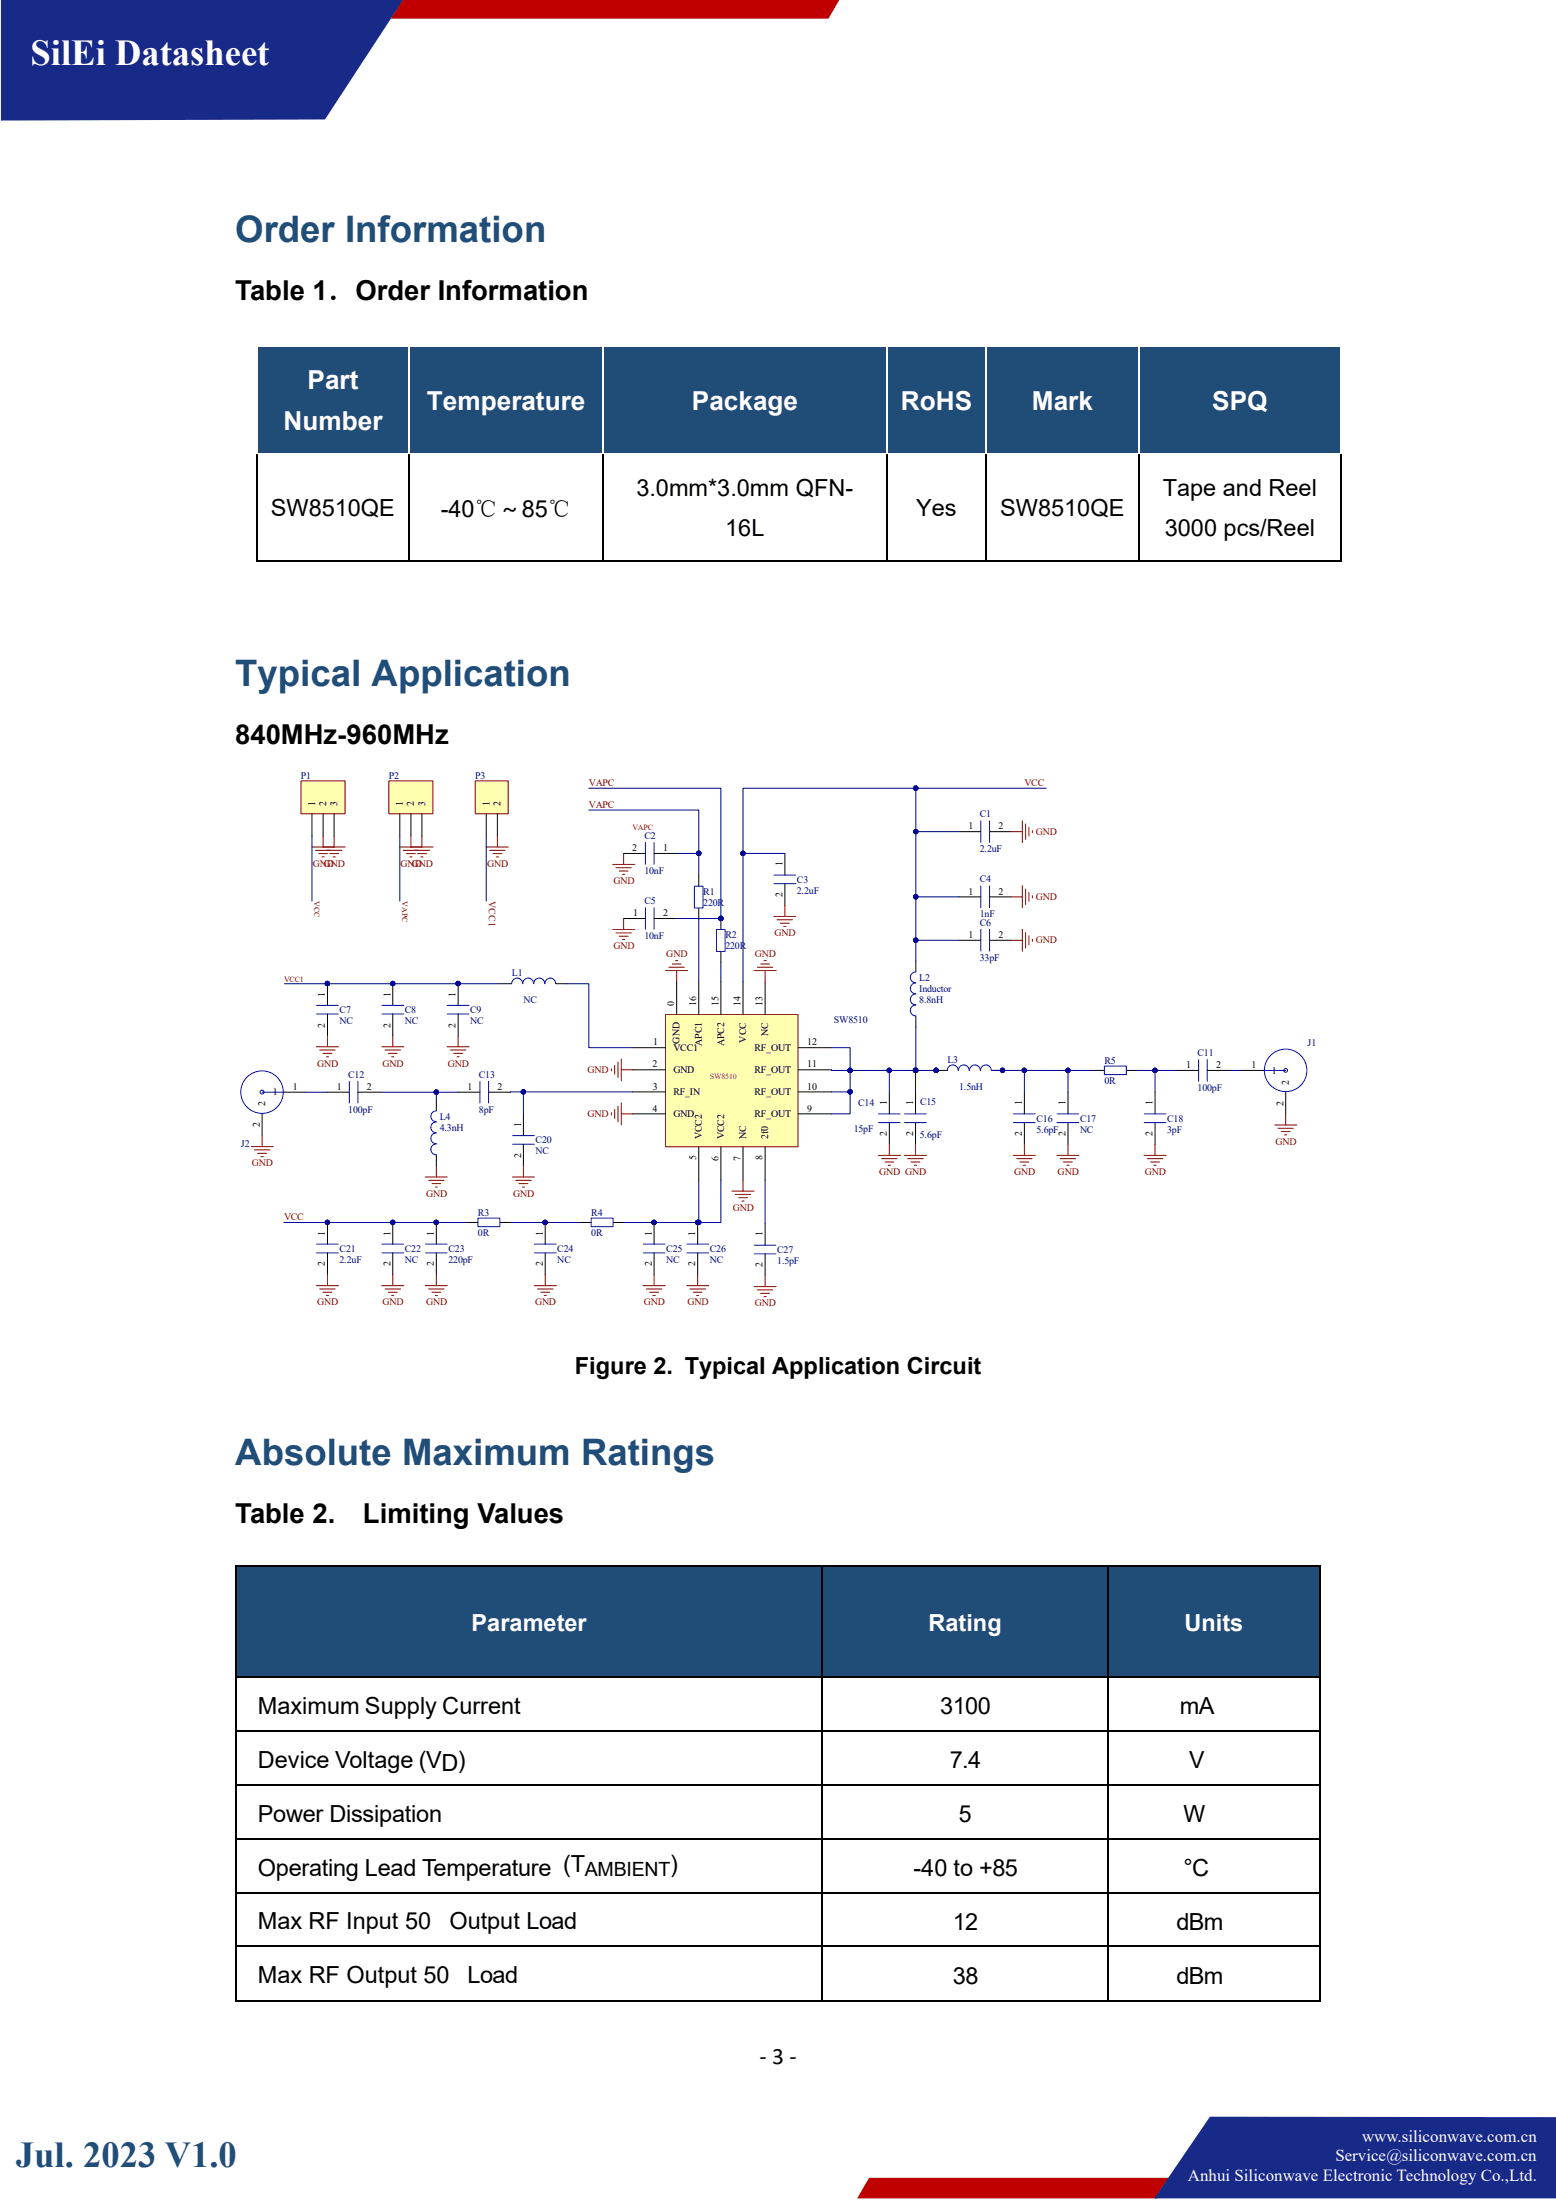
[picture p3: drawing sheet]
<svg xmlns="http://www.w3.org/2000/svg" width="210mm" height="297mm" viewBox="0 0 210 297" stroke-linecap="round" stroke-linejoin="round" font-family="sans-serif">
<g fill="#c00000">
<path d="M117.3 294h40.6l-1.7 2.8h-40.5z"/>
<path d="M54.4 0h59l-1.6 2.5h-59.1z"/>
</g>
<g fill="#172a88">
<path d="M.1 0h54.5l-10.7 16.1-43.8 .2z" fill-rule="evenodd"/>
<path d="M163.3 285.8l46.7 .1v10.9h-54.2z" fill-rule="evenodd"/>
</g>
<g fill="#1f4d78">
<path d="M32 211.5h78.9v14.8h-78.9z"/>
<path d="M33.8 215.1h75.3v7.6h-75.3z"/>
<path d="M111.1 211.5h38.3v14.8h-38.3z"/>
<path d="M112.9 215.1h34.7v7.6h-34.7z"/>
<path d="M149.6 211.5h28.4v14.8h-28.4z"/>
<path d="M151.4 215.1h24.8v7.6h-24.8z"/>
</g>
<path d="M31.8 211.3h.1v.2h-.1zM31.8 218.6h.1v.2h-.1zM110.9 218.6h.2v.2h-.2zM149.4 218.6h.2v.2h-.2zM178 211.3h.2v.2h-.2zM178 218.6h.2v.2h-.2zM178 270h.2v.2h-.2z" fill="#000"/>
<g fill="none" stroke="#000" stroke-width=".17">
<path d="M31.8 211.4h146.4M31.9 211.5v7.1M31.9 218.8v7.5M111 211.5v7.1M111 218.8v7.5M149.5 211.5v7.1M149.5 218.8v7.5M178.1 211.5v7.1M178.1 218.8v7.5M31.8 226.4h146.4M31.8 233.7h146.4M31.9 226.5v7.1"/>
<path d="M31.9 233.8v7.1M111 226.5v7.1M111 233.8v7.1M149.5 226.5v7.1M149.5 233.8v7.1M178.1 226.5v7.1M178.1 233.8v7.1M31.8 241h146.4M31.8 248.2h146.4M31.8 255.5h146.4M31.9 241v7.2M31.9 248.3v7.1"/>
<path d="M31.9 255.6v7.1M111 241v7.2M111 248.3v7.1M111 255.6v7.1M149.5 241v7.2M149.5 248.3v7.1M149.5 255.6v7.1M178.1 241v7.2M178.1 248.3v7.1M178.1 255.6v7.1M31.8 262.8h146.4M31.8 270.1h79.1"/>
<path d="M31.9 262.9v7.3M111 262.9v7.3M111.1 270.1h38.3M149.5 262.9v7.3M149.6 270.1h28.4M178.1 262.9v7.3"/>
</g>
<path d="M35.4 150.4v2.9M38.3 147.5h3M167.6 144.5h3M173.5 147.5v2.9" fill="none" stroke="#000" stroke-width=".13"/>
<g fill="none" stroke="#00f" stroke-width=".13">
<path d="M35.4 147.5h2.9M170.6 144.5h2.9"/>
<circle cx="35.4" cy="147.5" r="2.87"/>
<circle cx="35.4" cy="147.5" r=".26"/>
<circle cx="173.5" cy="144.5" r="2.87"/>
<circle cx="173.5" cy="144.5" r=".26"/>
</g>
<path d="M33.9 154.8h3M34.3 155.3h2.1M34.8 155.7h1.2M35.2 156.2h.3M35.4 153.3v1.5M172 151.9h3M172.5 152.3h2M172.9 152.8h1.2M173.4 153.2h.3M173.5 150.4v1.5" fill="none" stroke="#800000" stroke-width=".13"/>
<path d="M52.5 105.4h5.9v4.5h-5.9z" fill-rule="evenodd" fill="#ffffb0" stroke="#800000" stroke-width=".13"/>
<g fill="none" stroke="#000" stroke-width=".13">
<path d="M54 109.9v3M55.5 109.9v3M56.9 109.9v3M84.2 115.2h2.9M88.3 115.2h2.9M105.9 115.2v3M105.9 119.3v3M129.4 112.3h3M133.5 112.3h3M53 132.8v2.9M53 136.9v2.9M84.2 124h2.9"/>
<path d="M88.3 124h2.9M123.6 129.7v1.5M123.6 137.2v1.5M44.2 147.5h2.9M48.3 147.5h2.9M61.8 147.5h3M65.9 147.5h3M70.6 150.4v2.9M70.6 154.5v2.9M120 147.5v2.9M120 151.6v2.9M123.5 147.5v2.9"/>
<path d="M123.5 151.6v2.9M138.2 147.5v2.9M138.2 151.6v2.9M144.1 147.5v2.9M144.1 151.6v2.9M155.9 147.5v2.9M155.9 151.6v2.9M158.8 144.5h3M162.9 144.5h3"/>
</g>
<g fill="none" stroke="#00f" stroke-width=".13">
<path d="M87.1 113.7v3M88.3 113.7v3M104.4 118.2h3M104.4 119.3h3M132.4 110.8v2.9M133.5 110.8v2.9M51.5 135.7h3M51.5 136.9h3M87.1 122.6v2.9M88.3 122.6v2.9M123.6 134.2a.74 .74 0 0 0-.7 .8 .74 .74 0 0 0 .7 .7 .73 .73 0 0 0-.7 .7 .73 .73 0 0 0 .7 .8M123.6 132.7a.73 .73 0 0 0-.7 .7 .73 .73 0 0 0 .7 .8"/>
<path d="M123.6 131.2a.73 .73 0 0 0-.7 .8 .73 .73 0 0 0 .7 .7M47.1 146v2.9M48.3 146v2.9M64.8 146v2.9M65.9 146v2.9M69.2 153.3h2.9M69.2 154.5h2.9M118.6 150.4h2.9M118.6 151.6h2.9M122.1 150.4h2.9M122.1 151.6h2.9M136.8 150.4h2.9"/>
<path d="M136.8 151.6h2.9M142.6 150.4h3M142.6 151.6h3M154.4 150.4h2.9M154.4 151.6h2.9M161.8 143.1v2.9M162.9 143.1v2.9"/>
</g>
<circle cx="53" cy="132.8" r=".28" fill="#000080" stroke="#000080" stroke-width=".13"/>
<g fill="none" stroke="#800000" stroke-width=".13">
<path d="M54 114.4h2.9M54.4 114.8h2.1M54.9 115.3h1.1M55.3 115.7h.3M55.5 112.9v1.5M82.7 116.7h3M83.1 117.2h2.1M83.6 117.6h1.2M84 118h.3M84.2 115.2v1.5M53 139.8v1.5M82.7 125.5h3"/>
<path d="M83.1 126h2.1M83.6 126.4h1.2M84 126.9h.3M84.2 124v1.5M104.4 123.7h3M104.9 124.2h2.1M105.3 124.7h1.2M105.8 125.1h.3M105.9 122.3v1.4M51.5 141.3h3M52 141.8h2.1M52.4 142.2h1.2"/>
<path d="M52.9 142.7h.2M57.4 158.9h3M57.8 159.4h2.1M58.3 159.8h1.2M58.9 157.4v1.5M69.2 158.9h2.9M69.6 159.4h2.1M70 159.8h1.2M70.6 157.4v1.5M118.5 156h3M119 156.4h2.1M119.4 156.9h1.2"/>
<path d="M119.9 157.3h.3M120 154.5v1.5M122 156h3M122.5 156.4h2.1M122.9 156.9h1.2M123.4 157.3h.3M123.5 154.5v1.5M136.7 156h3M137.2 156.4h2.1M137.6 156.9h1.2M138.1 157.3h.3M138.2 154.5v1.5"/>
<path d="M142.6 156h3M143.1 156.4h2.1M143.5 156.9h1.2M144 157.3h.3M144.1 154.5v1.5M154.4 156h3M154.8 156.4h2.1M155.3 156.9h1.2M155.7 157.3h.3M155.9 154.5v1.5M58.7 160.3h.3M70.5 160.3h.3"/>
</g>
<path d="M89.8 137h17.9v17.8h-17.9z" fill-rule="evenodd" fill="#ffffb0" stroke="#800000" stroke-width=".13"/>
<g fill="none" stroke="#000" stroke-width=".13">
<path d="M44.2 132.8v2.9M44.2 136.9v2.9M61.8 132.8v2.9M61.8 136.9v2.9M67.6 132.8h1.4M75 132.8h1.5M91.3 132.5v4.5M94.3 132.5v4.5M97.3 132.5v4.5M100.3 132.5v4.5M103.3 132.5v4.5M129.4 121.1h3"/>
<path d="M129.4 127h3M133.5 121.1h3M133.5 127h3M85.3 141.5h4.5M85.3 144.4h4.5M85.3 147.4h4.5M85.3 150.4h4.5M94.3 154.9v4.4M97.3 154.9v4.4M100.3 154.9v4.4M103.3 154.9v4.4M107.7 141.5h4.5"/>
<path d="M107.7 144.4h4.5M107.7 147.4h4.5M107.7 150.4h4.5M126.3 144.5h1.5M133.8 144.5h1.5M44.2 165.1v2.9M44.2 169.2v2.9M53 165.1v2.9M53 169.2v2.9M58.9 165.1v2.9M58.9 169.2v2.9M73.6 165.1v2.9"/>
<path d="M73.6 169.2v2.9M88.3 165.1v2.9M88.3 169.2v2.9M94.1 165.1v2.9M94.1 169.2v2.9M103.3 165.2v2.9M103.3 169.3v2.9"/>
</g>
<g fill="none" stroke="#00f" stroke-width=".13">
<path d="M132.4 119.6v3M133.5 119.6v3M42.7 135.7h3M42.7 136.9h3M60.3 135.7h3M60.3 136.9h3M69 132.8a.74 .74 0 0 1 .8-.7 .74 .74 0 0 1 .7 .7M70.5 132.8a.73 .73 0 0 1 .8-.7 .73 .73 0 0 1 .7 .7M72 132.8a.74 .74 0 0 1 .8-.7 .74 .74 0 0 1 .7 .7M73.5 132.8a.73 .73 0 0 1 .8-.7 .73 .73 0 0 1 .7 .7M132.4 125.5v2.9M133.5 125.5v2.9"/>
<path d="M127.8 144.5a.74 .74 0 0 1 .8-.7 .74 .74 0 0 1 .7 .7 .74 .74 0 0 1 .7-.7 .74 .74 0 0 1 .8 .7M130.8 144.5a.73 .73 0 0 1 .8-.7 .73 .73 0 0 1 .7 .7M132.3 144.5a.73 .73 0 0 1 .7-.7 .73 .73 0 0 1 .8 .7M42.7 168h3M42.7 169.2h3M51.5 168h3M51.5 169.2h3M57.4 168h2.9M57.4 169.2h2.9M72.1 168h3M72.1 169.2h3M86.8 168h2.9"/>
<path d="M86.8 169.2h2.9M92.7 168h2.9M92.7 169.2h2.9M101.8 168.1h2.9M101.8 169.3h2.9"/>
</g>
<g fill="#000080" stroke="#000080" stroke-width=".13">
<circle cx="44.2" cy="132.8" r=".29"/>
<circle cx="61.8" cy="132.8" r=".29"/>
<circle cx="94.1" cy="165" r=".29"/>
<circle cx="88.3" cy="165" r=".29"/>
<circle cx="73.6" cy="165" r=".29"/>
<circle cx="44.2" cy="165" r=".29"/>
<circle cx="58.9" cy="165" r=".29"/>
<circle cx="53" cy="165" r=".29"/>
<circle cx="126.3" cy="144.5" r=".29"/>
<circle cx="135.3" cy="144.5" r=".28"/>
</g>
<g fill="none" stroke="#800000" stroke-width=".13">
<path d="M55.5 114.4h2.9M55.9 114.8h2.1M56.3 115.3h1.3M56.8 115.7h.3M56.9 112.9v1.5M136.5 112.3h1.5M138 110.8v3M138 119.6v3M138.4 111.3v2M138.9 111.7v1.2M139.3 112.1v.3M44.2 139.8v1.5"/>
<path d="M61.8 139.8v1.5M89.8 131h3M90.3 130.6h2.1M90.7 130.2h1.2M91.2 129.7h.3M91.3 131v1.5M101.8 131h3M102.2 130.6h2.1M102.7 130.2h1.1M103.1 129.7h.3M103.3 131v1.5M136.5 121.1h1.5"/>
<path d="M136.5 127h1.5M138 125.5v2.9M138.4 120v2.1M138.4 125.9v2.1M138.9 120.5v1.2M138.9 126.3v1.3M139.3 120.9v.3M139.3 126.8v.3M42.7 141.3h3M43.1 141.8h2.1M43.6 142.2h1.2M44 142.7h.3"/>
<path d="M60.3 141.3h3M60.8 141.8h2.1M61.2 142.2h1.2M61.7 142.7h.3M82.5 144.3v.3M82.5 150.2v.4M83 143.8v1.2M83 149.8v1.2M83.4 143.4v2.1M83.4 149.4v2M83.8 144.4h1.5M83.8 150.4h1.5"/>
<path d="M83.8 143v2.9M83.8 148.9v3M100.3 159.3v1.5M42.7 173.6h3M43.1 174h2.1M43.6 174.5h1.2M44 174.9h.3M44.2 172.1v1.5M51.5 173.6h3M52 174h2.1M52.4 174.5h1.2M52.9 174.9h.2"/>
<path d="M53 172.1v1.5M57.4 173.6h3M57.8 174h2.1M58.3 174.5h1.2M58.7 174.9h.3M58.9 172.1v1.5M72.1 173.6h3M72.5 174h2.1M73 174.5h1.2M73.4 174.9h.3M73.6 172.1v1.5M86.8 173.6h3"/>
<path d="M87.2 174h2.1M87.7 174.5h1.2M88.1 174.9h.3M88.3 172.1v1.5M92.7 173.6h3M93.1 174h2.1M93.6 174.5h1.1M94 174.9h.3M94.1 172.1v1.5M98.8 160.8h3M99.2 161.3h2.1M99.7 161.7h1.2"/>
<path d="M100.1 162.2h.3M101.8 173.7h3M102.2 174.2h2.1M102.7 174.6h1.1M103.1 175.1h.3M103.3 172.2v1.5"/>
</g>
<path d="M40.6 105.4h6v4.5h-6z" fill-rule="evenodd" fill="#ffffb0" stroke="#800000" stroke-width=".13"/>
<path d="M42.1 109.9v3M43.6 109.9v3M45.1 109.9v3M94.3 118.2v1.4M94.3 122.6v1.5M97.3 124v1.5M97.3 128.5v1.5" fill="none" stroke="#000" stroke-width=".13"/>
<path d="M42.1 114.4h4.5M42.6 114.8h3.5M43 115.3h1.2M43.5 115.7h.3M43.6 112.9v1.5M44.5 115.3h1.2M44.9 115.7h.4M45.1 112.9v1.5" fill="none" stroke="#800000" stroke-width=".13"/>
<path d="M93.7 119.7h1.2v2.9h-1.2zM96.7 125.5h1.2v3h-1.2z" fill="none" stroke="#00f" stroke-width=".13"/>
<circle cx="97.3" cy="124" r=".29" fill="#000080" stroke="#000080" stroke-width=".13"/>
<path d="M64.1 105.4h4.5v4.5h-4.5z" fill-rule="evenodd" fill="#ffffb0" stroke="#800000" stroke-width=".13"/>
<path d="M65.6 109.9v3M67.1 109.9v3M58.9 148.5v1.5M58.9 155.9v1.5M147.6 144.5h1.4M152 144.5h1.5M63 165.1h1.5M67.5 165.1h1.5M78.3 165.1h1.5M82.8 165.1h1.5" fill="none" stroke="#000" stroke-width=".13"/>
<path d="M65.6 114.4h3M66.1 114.8h2.1M66.5 115.3h1.2M67 115.7h.3M67.1 112.9v1.5" fill="none" stroke="#800000" stroke-width=".13"/>
<path d="M58.9 154.5a.73 .73 0 0 0-.8 .7 .72 .72 0 0 0 .8 .7M58.9 151.5a.74 .74 0 0 0-.8 .7 .74 .74 0 0 0 .8 .8 .73 .73 0 0 0-.8 .7 .73 .73 0 0 0 .8 .7M58.9 150a.73 .73 0 0 0-.8 .7 .73 .73 0 0 0 .8 .7M149 143.9h3v1.2h-3zM64.5 164.5h3v1.1h-3zM79.8 164.5h2.9v1.1h-2.9z" fill="none" stroke="#00f" stroke-width=".13"/>
<g fill="none" stroke="#000080" stroke-width=".13">
<path d="M42.1 112.9v8.8M54 112.9v8.8M65.6 112.9v8.8M79.5 109.4h14.8v5.8M79.5 106.4h17.8v17.6h-6.1M91.2 115.2h3.1M94.3 115.2v3M100.3 115.2h5.6M123.6 106.4h17.6M123.6 112.3h5.8M38.4 132.8h29.2M76.5 132.8h3v8.7h5.8"/>
<path d="M94.3 124.1v8.4M97.3 130v2.5M123.6 138.7l-.1 5.8M123.6 127v-20.6h-23.3v26.1M123.6 121.1h5.8M129.4 127h-5.8v2.7M41.3 147.5h2.9M51.2 147.5h7.7M61.8 147.5h-2.9v1M70.6 147.4l-1.7 .1M85.3 147.4h-14.7v3M94.3 159.3v5.8h-10"/>
<path d="M97.3 159.3v5.8h-3M103.3 159.3v5.9M112.2 144.4v.1h11.3M112.2 141.5h2.5v5.9h-2.5M114.7 147.4v3h-2.5M120 144.5v3M123.5 144.5v3M123.6 144.5h2.9M133.9 144.5h13.7M138.2 144.5v3M144.1 144.5v3M153.5 144.5h2.4v3"/>
<path d="M155.9 144.5h2.9M165.9 144.5h1.7M38.3 165.1h24.7M69 165.1h9.3"/>
</g>
<g fill="#000080" stroke="#000080" stroke-width=".13">
<circle cx="138.2" cy="144.5" r=".29"/>
<circle cx="155.9" cy="144.5" r=".29"/>
<circle cx="94.3" cy="165" r=".29"/>
<circle cx="114.7" cy="144.5" r=".28"/>
<circle cx="114.7" cy="147.4" r=".29"/>
<circle cx="126.3" cy="144.5" r=".29"/>
<circle cx="123.6" cy="144.5" r=".29"/>
<circle cx="123.5" cy="144.5" r=".29"/>
<circle cx="94.3" cy="115.2" r=".29"/>
<circle cx="97.3" cy="124" r=".29"/>
<circle cx="144.1" cy="144.5" r=".29"/>
<circle cx="70.6" cy="147.4" r=".29"/>
<circle cx="100.3" cy="115.2" r=".29"/>
<circle cx="123.6" cy="106.4" r=".29"/>
<circle cx="123.6" cy="112.3" r=".29"/>
<circle cx="123.6" cy="121.1" r=".29"/>
<circle cx="123.6" cy="126.9" r=".29"/>
<circle cx="44.2" cy="132.8" r=".29"/>
<circle cx="53" cy="132.8" r=".28"/>
<circle cx="61.8" cy="132.8" r=".29"/>
<circle cx="58.9" cy="165" r=".29"/>
<circle cx="53" cy="165" r=".29"/>
<circle cx="44.2" cy="165" r=".29"/>
<circle cx="94.1" cy="165" r=".29"/>
<circle cx="88.3" cy="165" r=".29"/>
<circle cx="73.6" cy="165" r=".29"/>
<circle cx="135.3" cy="144.5" r=".28"/>
<circle cx="58.9" cy="147.5" r=".29"/>
<circle cx="120" cy="144.5" r=".28"/>
</g>
<g fill="#1f4d78">
<path d="M34.8 46.8h20.4v14.4h-20.4z"/>
<path d="M36.6 47.1h16.7v6.9h-16.7z"/>
<path d="M36.6 54h16.7v6.9h-16.7z"/>
<path d="M55.3 46.8h26v14.4h-26z"/>
<path d="M57.1 49.9h22.4v8.3h-22.4z"/>
<path d="M81.5 46.8h38.1v14.4h-38.1z"/>
<path d="M83.3 49.9h34.5v8.3h-34.5z"/>
<path d="M119.7 46.8h13.3v14.4h-13.3z"/>
<path d="M121.6 49.9h9.6v8.3h-9.6z"/>
<path d="M133.2 46.8h20.4v14.4h-20.4z"/>
<path d="M135 49.9h16.8v8.3h-16.8z"/>
<path d="M153.8 46.8h27.1v14.4h-27.1z"/>
<path d="M155.6 49.9h23.5v8.3h-23.5z"/>
</g>
<g fill="#fff">
<path d="M34.6 46.7h.1v.1h-.1z"/>
<path d="M34.6 46.7h146.5v.1h-146.5z"/>
<path d="M180.9 46.7h.2v.1h-.2z"/>
<path d="M34.6 46.8h.1v14.4h-.1z"/>
<path d="M55.2 46.8h.1v14.4h-.1z"/>
<path d="M81.3 46.8h.2v14.4h-.2z"/>
<path d="M119.6 46.8h.1v14.4h-.1z"/>
<path d="M133 46.8h.2v14.4h-.2z"/>
<path d="M153.6 46.8h.2v14.4h-.2z"/>
<path d="M180.9 46.8h.2v14.4h-.2z"/>
<path d="M34.6 61.2h146.5v.2h-146.5z"/>
</g>
<g fill="none" stroke="#000" stroke-width=".17">
<path d="M34.6 75.8h20.6M34.6 61.4v14.4M55.2 61.4v14.4M55.3 75.8h26M81.4 61.4v14.4M81.5 75.8h38.1M119.7 61.4v14.4M119.7 75.8h13.3M133.1 61.4v14.4M133.2 75.8h20.4M153.7 61.4v14.4M153.8 75.8h27.1"/>
<path d="M181 61.4v14.4"/>
</g>
<path d="M180.9 75.7h.2v.1h-.2z" fill="#000"/>
<text font-size="4.9" fill="#fff" x="4.1" y="8.7">SilEi Datasheet</text>
<g font-size="4.9" fill="#1f4e79">
<text x="31.7" y="32.7">Order Information</text>
<text x="31.7" y="92.6">Typical Application</text>
<text x="31.7" y="197.8">Absolute Maximum Ratings</text>
<text x="2.2" y="292.5">Jul. 2023 V1.0</text>
</g>
<g font-size="3.7">
<text x="31.7" y="40.5">Table 1．Order Information</text>
<text x="31.7" y="100.5">840MHz-960MHz</text>
<text x="31.7" y="205.7">Table 2.</text>
<text x="49" y="205.7">Limiting Values</text>
</g>
<g font-size="3.5" fill="#fff">
<text x="41.5" y="52.6">Part</text>
<text x="38.3" y="58.1">Number</text>
<text x="57.6" y="55.3">Temperature</text>
<text x="93.4" y="55.3">Package</text>
<text x="121.6" y="55.3">RoHS</text>
<text x="139.3" y="55.3">Mark</text>
<text x="163.6" y="55.3">SPQ</text>
</g>
<g font-size="3.2">
<text x="36.6" y="69.7">SW8510QE</text>
<text x="59.5" y="69.8">-40℃～85℃</text>
<text x="85.9" y="66.9">3.0mm*3.0mm QFN-</text>
<text x="123.6" y="69.7">Yes</text>
<text x="135" y="69.7">SW8510QE</text>
<text x="156.9" y="66.9">Tape and Reel</text>
<text x="97.9" y="72.4">16L</text>
<text x="157.2" y="72.4">3000 pcs/Reel</text>
<text x="77.6" y="185.5">Figure 2. Typical Application Circuit</text>
<text x="34.8" y="231.4">Maximum Supply Current</text>
<text x="126.9" y="231.4">3100</text>
<text x="159.2" y="231.4">mA</text>
<text x="34.8" y="238.7">Device Voltage (VD)</text>
<text x="128.2" y="238.7">7.4</text>
<text x="160.5" y="238.7">V</text>
<text x="34.8" y="246">Power Dissipation</text>
<text x="129.4" y="246">5</text>
<text x="159.7" y="246">W</text>
<text x="34.8" y="253.3">Operating Lead Temperature (T</text>
<text x="90.4" y="252.7">)</text>
<text x="123.3" y="253.3">-40 to +85</text>
<text x="159.7" y="253.3">°C</text>
<text x="34.8" y="260.4">Max RF Input 50</text>
<text x="60.6" y="260.4">Output Load</text>
<text x="128.6" y="260.5">12</text>
<text x="158.8" y="260.5">dBm</text>
<text x="34.8" y="267.7">Max RF Output 50</text>
<text x="63.1" y="267.7">Load</text>
<text x="128.6" y="267.8">38</text>
<text x="158.8" y="267.8">dBm</text>
<text x="102.5" y="278.7">- 3 -</text>
</g>
<g font-size="3.2" fill="#fff">
<text x="63.6" y="220.2">Parameter</text>
<text x="125.3" y="220.2">Rating</text>
<text x="159.8" y="220.2">Units</text>
</g>
<text font-size="2.6" x="78.9" y="253.3">AMBIENT</text>
<g font-size="2.3" fill="#fff">
<text x="180.2" y="291.8">Service@siliconwave.com.cn</text>
<text x="183.8" y="289.2">www.siliconwave.com.cn</text>
<text x="160.3" y="294.5">Anhui Siliconwave Electronic Technology Co.,Ltd.</text>
</g>
<g font-size="1.3" fill="#000080">
<text x="40.6" y="105.1">P1</text>
<text x="52.5" y="105.1">P2</text>
<text x="64.1" y="105.1">P3</text>
<text x="87" y="113.3">C2</text>
<text x="132.2" y="110.4">C1</text>
<text x="87" y="118">10nF</text>
<text x="107.5" y="119.2">C3</text>
<text x="132.2" y="115.1">2.2uF</text>
<text x="132.2" y="119.1">C4</text>
<text x="87" y="122.1">C5</text>
<text x="94.9" y="122.3">220R</text>
<text x="94.9" y="120.8">R1</text>
<text x="107.5" y="120.7">2.2uF</text>
<text x="132.2" y="123.9">1nF</text>
<text x="132.2" y="125">C6</text>
<text x="69.1" y="131.7">L1</text>
<text x="87" y="126.8">10nF</text>
<text x="97.9" y="128.2">220R</text>
<text x="97.9" y="126.7">R2</text>
<text x="132.2" y="129.7">33pF</text>
<text x="45.8" y="136.8">C7</text>
<text x="54.6" y="136.8">C8</text>
<text x="63.5" y="136.8">C9</text>
<text x="70.7" y="135.4">NC</text>
<text x="124.1" y="135.4">8.8nH</text>
<text x="124.1" y="132.4">L2</text>
<text x="124.1" y="133.9">Inductor</text>
<text x="45.8" y="138.3">NC</text>
<text x="54.6" y="138.3">NC</text>
<text x="63.5" y="138.3">NC</text>
<text x="112.5" y="138.2">SW8510</text>
<text x="127.8" y="143.5">L3</text>
<text x="149.1" y="143.6">R5</text>
<text x="161.6" y="142.6">C11</text>
<text x="176.4" y="141.3">J1</text>
<text x="47" y="145.5">C12</text>
<text x="64.6" y="145.5">C13</text>
<text x="115.8" y="149.4">C14</text>
<text x="124.2" y="149.2">C15</text>
<text x="129.4" y="147.2">1.5nH</text>
<text x="149.1" y="146.3">0R</text>
<text x="161.6" y="147.3">100pF</text>
<text x="32.5" y="154.8">J2</text>
<text x="47" y="150.3">100pF</text>
<text x="59.4" y="152.7">4.3nH</text>
<text x="59.4" y="151.2">L4</text>
<text x="64.6" y="150.3">8pF</text>
<text x="72.3" y="154.3">C20</text>
<text x="72.3" y="155.9">NC</text>
<text x="115.2" y="152.8">15pF</text>
<text x="124.1" y="153.6">5.6pF</text>
<text x="139.9" y="151.4">C16</text>
<text x="139.9" y="152.9">5.6pF</text>
<text x="145.8" y="151.4">C17</text>
<text x="145.8" y="152.9">NC</text>
<text x="157.5" y="151.4">C18</text>
<text x="157.5" y="152.9">3pF</text>
<text x="64.5" y="166.8">0R</text>
<text x="64.5" y="164.1">R3</text>
<text x="79.8" y="166.8">0R</text>
<text x="79.8" y="164.1">R4</text>
<text x="45.8" y="169">C21</text>
<text x="45.8" y="170.5">2.2uF</text>
<text x="54.6" y="169">C22</text>
<text x="54.6" y="170.5">NC</text>
<text x="60.5" y="169">C23</text>
<text x="60.5" y="170.5">220pF</text>
<text x="75.2" y="169">C24</text>
<text x="75.2" y="170.5">NC</text>
<text x="89.9" y="169">C25</text>
<text x="89.9" y="170.5">NC</text>
<text x="95.8" y="169">C26</text>
<text x="95.8" y="170.5">NC</text>
<text x="104.9" y="169.1">C27</text>
<text x="104.9" y="170.6">1.5pF</text>
</g>
<g font-size="1.3" fill="#800000">
<text x="79.5" y="106.1">VAPC</text>
<text x="138.2" y="106.1">VCC</text>
<text x="79.5" y="109.1">VAPC</text>
<text x="139.8" y="112.7">GND</text>
<text x="42.2" y="117">GND</text>
<text x="43.7" y="117">GND</text>
<text x="54.1" y="117">GND</text>
<text x="55.6" y="117">GND</text>
<text x="65.7" y="117">GND</text>
<text x="82.8" y="119.4">GND</text>
<text x="66" y="121.7" transform="rotate(90 66 121.7)">VCC1</text>
<text x="139.8" y="121.5">GND</text>
<text x="82.8" y="128.2">GND</text>
<text x="89.9" y="129.2">GND</text>
<text x="101.9" y="129.2">GND</text>
<text x="104.5" y="126.4">GND</text>
<text x="139.8" y="127.4">GND</text>
<text x="42.8" y="144">GND</text>
<text x="51.6" y="144">GND</text>
<text x="60.4" y="144">GND</text>
<text x="79.3" y="144.9">GND</text>
<text x="79.3" y="150.8">GND</text>
<text x="172.1" y="154.6">GND</text>
<text x="34" y="157.5">GND</text>
<text x="57.5" y="161.6">GND</text>
<text x="69.3" y="161.6">GND</text>
<text x="118.6" y="158.7">GND GND</text>
<text x="136.9" y="158.7">GND</text>
<text x="142.7" y="158.7">GND</text>
<text x="154.5" y="158.7">GND</text>
<text x="38.3" y="164.7">VCC</text>
<text x="98.9" y="163.5">GND</text>
<text x="42.8" y="176.2">GND</text>
<text x="51.6" y="176.2">GND</text>
<text x="57.5" y="176.2">GND</text>
<text x="72.2" y="176.2">GND</text>
<text x="86.9" y="176.2">GND</text>
<text x="92.8" y="176.2">GND</text>
<text x="101.9" y="176.4">GND</text>
</g>
<g font-size="1.3">
<text x="42.5" y="108.9" transform="rotate(-90 42.5 108.9)">1</text>
<text x="44" y="108.9" transform="rotate(-90 44 108.9)">2</text>
<text x="45.5" y="108.9" transform="rotate(-90 45.5 108.9)">3</text>
<text x="54.4" y="108.9" transform="rotate(-90 54.4 108.9)">1</text>
<text x="55.9" y="108.9" transform="rotate(-90 55.9 108.9)">2</text>
<text x="57.4" y="108.9" transform="rotate(-90 57.4 108.9)">3</text>
<text x="66" y="108.9" transform="rotate(-90 66 108.9)">1</text>
<text x="67.5" y="108.9" transform="rotate(-90 67.5 108.9)">2</text>
<text x="130.7" y="112">1</text>
<text x="134.7" y="112">2</text>
<text x="85.3" y="114.9">2</text>
<text x="89.5" y="114.9">1</text>
<text x="105.6" y="117" transform="rotate(-90 105.6 117)">1</text>
<text x="85.4" y="123.7">1</text>
<text x="89.5" y="123.7">2</text>
<text x="105.6" y="121.2" transform="rotate(-90 105.6 121.2)">2</text>
<text x="130.7" y="120.8">1</text>
<text x="134.7" y="120.8">2</text>
<text x="130.7" y="126.6">1</text>
<text x="134.7" y="126.6">2</text>
<text x="43.9" y="134.6" transform="rotate(-90 43.9 134.6)">1</text>
<text x="52.7" y="134.6" transform="rotate(-90 52.7 134.6)">1</text>
<text x="61.5" y="134.6" transform="rotate(-90 61.5 134.6)">1</text>
<text x="91" y="135.8" transform="rotate(-90 91 135.8)">0</text>
<text x="94" y="135.8" transform="rotate(-90 94 135.8)">16</text>
<text x="96.9" y="135.8" transform="rotate(-90 96.9 135.8)">15</text>
<text x="99.9" y="135.8" transform="rotate(-90 99.9 135.8)">14</text>
<text x="102.9" y="135.8" transform="rotate(-90 102.9 135.8)">13</text>
<text x="43.9" y="138.7" transform="rotate(-90 43.9 138.7)">2</text>
<text x="52.7" y="138.7" transform="rotate(-90 52.7 138.7)">2</text>
<text x="61.5" y="138.7" transform="rotate(-90 61.5 138.7)">2</text>
<text x="88.2" y="141.1">1</text>
<text x="90.9" y="141.9">VCC1</text>
<text x="91.7" y="140.9" transform="rotate(-90 91.7 140.9)">GND</text>
<text x="94.7" y="141.2" transform="rotate(-90 94.7 141.2)">APC1</text>
<text x="97.7" y="141.3" transform="rotate(-90 97.7 141.3)">APC2</text>
<text x="100.7" y="140.8" transform="rotate(-90 100.7 140.8)">VCC</text>
<text x="101.8" y="141.9">RF_OUT</text>
<text x="103.7" y="139.9" transform="rotate(-90 103.7 139.9)">NC</text>
<text x="108.9" y="141.1">12</text>
<text x="35.8" y="149.4" transform="rotate(-90 35.8 149.4)">2</text>
<text x="36.8" y="147.9">1</text>
<text x="39.5" y="147.2">1</text>
<text x="45.5" y="147.2">1</text>
<text x="49.5" y="147.2">2</text>
<text x="63.1" y="147.2">1</text>
<text x="67.1" y="147.2">2</text>
<text x="88" y="144.1">2</text>
<text x="88.1" y="147.1">3</text>
<text x="90.9" y="144.9">GND</text>
<text x="90.9" y="147.8">RF_IN</text>
<text x="101.8" y="147.8">RF_OUT</text>
<text x="101.8" y="144.9">RF_OUT</text>
<text x="108.9" y="147.1">10</text>
<text x="108.9" y="144.1">11</text>
<text x="119.7" y="149.2" transform="rotate(-90 119.7 149.2)">1</text>
<text x="123.2" y="149.2" transform="rotate(-90 123.2 149.2)">1</text>
<text x="137.9" y="149.2" transform="rotate(-90 137.9 149.2)">1</text>
<text x="143.8" y="149.2" transform="rotate(-90 143.8 149.2)">1</text>
<text x="155.5" y="149.2" transform="rotate(-90 155.5 149.2)">1</text>
<text x="160.1" y="144.2">1</text>
<text x="164.1" y="144.2">2</text>
<text x="168.9" y="144.2">1</text>
<text x="171.6" y="145">1</text>
<text x="173.2" y="149.3" transform="rotate(-90 173.2 149.3)">2</text>
<text x="173.9" y="146.4" transform="rotate(-90 173.9 146.4)">2</text>
<text x="35.1" y="152.2" transform="rotate(-90 35.1 152.2)">2</text>
<text x="70.3" y="152.1" transform="rotate(-90 70.3 152.1)">1</text>
<text x="88" y="150.1">4</text>
<text x="90.9" y="150.8">GND</text>
<text x="94.7" y="153.8" transform="rotate(-90 94.7 153.8)">VCC2</text>
<text x="97.7" y="153.8" transform="rotate(-90 97.7 153.8)">VCC2</text>
<text x="100.7" y="153.8" transform="rotate(-90 100.7 153.8)">NC</text>
<text x="101.8" y="150.8">RF_OUT</text>
<text x="103.7" y="153.8" transform="rotate(-90 103.7 153.8)">2f0</text>
<text x="108.9" y="150.1">9</text>
<text x="119.7" y="153.4" transform="rotate(-90 119.7 153.4)">2</text>
<text x="123.2" y="153.4" transform="rotate(-90 123.2 153.4)">2</text>
<text x="137.9" y="153.4" transform="rotate(-90 137.9 153.4)">2</text>
<text x="143.8" y="153.4" transform="rotate(-90 143.8 153.4)">2</text>
<text x="155.5" y="153.4" transform="rotate(-90 155.5 153.4)">2</text>
<text x="70.3" y="156.3" transform="rotate(-90 70.3 156.3)">2</text>
<text x="94" y="156.6" transform="rotate(-90 94 156.6)">5</text>
<text x="96.9" y="156.7" transform="rotate(-90 96.9 156.7)">6</text>
<text x="99.9" y="156.7" transform="rotate(-90 99.9 156.7)">7</text>
<text x="102.9" y="156.7" transform="rotate(-90 102.9 156.7)">8</text>
<text x="43.9" y="166.8" transform="rotate(-90 43.9 166.8)">1</text>
<text x="52.7" y="166.8" transform="rotate(-90 52.7 166.8)">1</text>
<text x="58.5" y="166.8" transform="rotate(-90 58.5 166.8)">1</text>
<text x="73.3" y="166.8" transform="rotate(-90 73.3 166.8)">1</text>
<text x="87.9" y="166.8" transform="rotate(-90 87.9 166.8)">1</text>
<text x="93.8" y="166.8" transform="rotate(-90 93.8 166.8)">1</text>
<text x="102.9" y="166.9" transform="rotate(-90 102.9 166.9)">1</text>
<text x="43.9" y="171" transform="rotate(-90 43.9 171)">2</text>
<text x="52.7" y="171" transform="rotate(-90 52.7 171)">2</text>
<text x="58.5" y="171" transform="rotate(-90 58.5 171)">2</text>
<text x="73.3" y="171" transform="rotate(-90 73.3 171)">2</text>
<text x="87.9" y="171" transform="rotate(-90 87.9 171)">2</text>
<text x="93.8" y="171" transform="rotate(-90 93.8 171)">2</text>
<text x="102.9" y="171.1" transform="rotate(-90 102.9 171.1)">2</text>
</g>
<g font-size="1.1" fill="#800000">
<text x="85.3" y="112">VAPC</text>
<text x="42.4" y="121.7" transform="rotate(90 42.4 121.7)">VCC</text>
<text x="54.3" y="121.7" transform="rotate(90 54.3 121.7)">VAPC</text>
<text x="38.3" y="132.6">VCC1</text>
</g>
<text font-size="1.1" fill="#ff0065" x="95.8" y="145.7">SW8510</text>
</svg>
